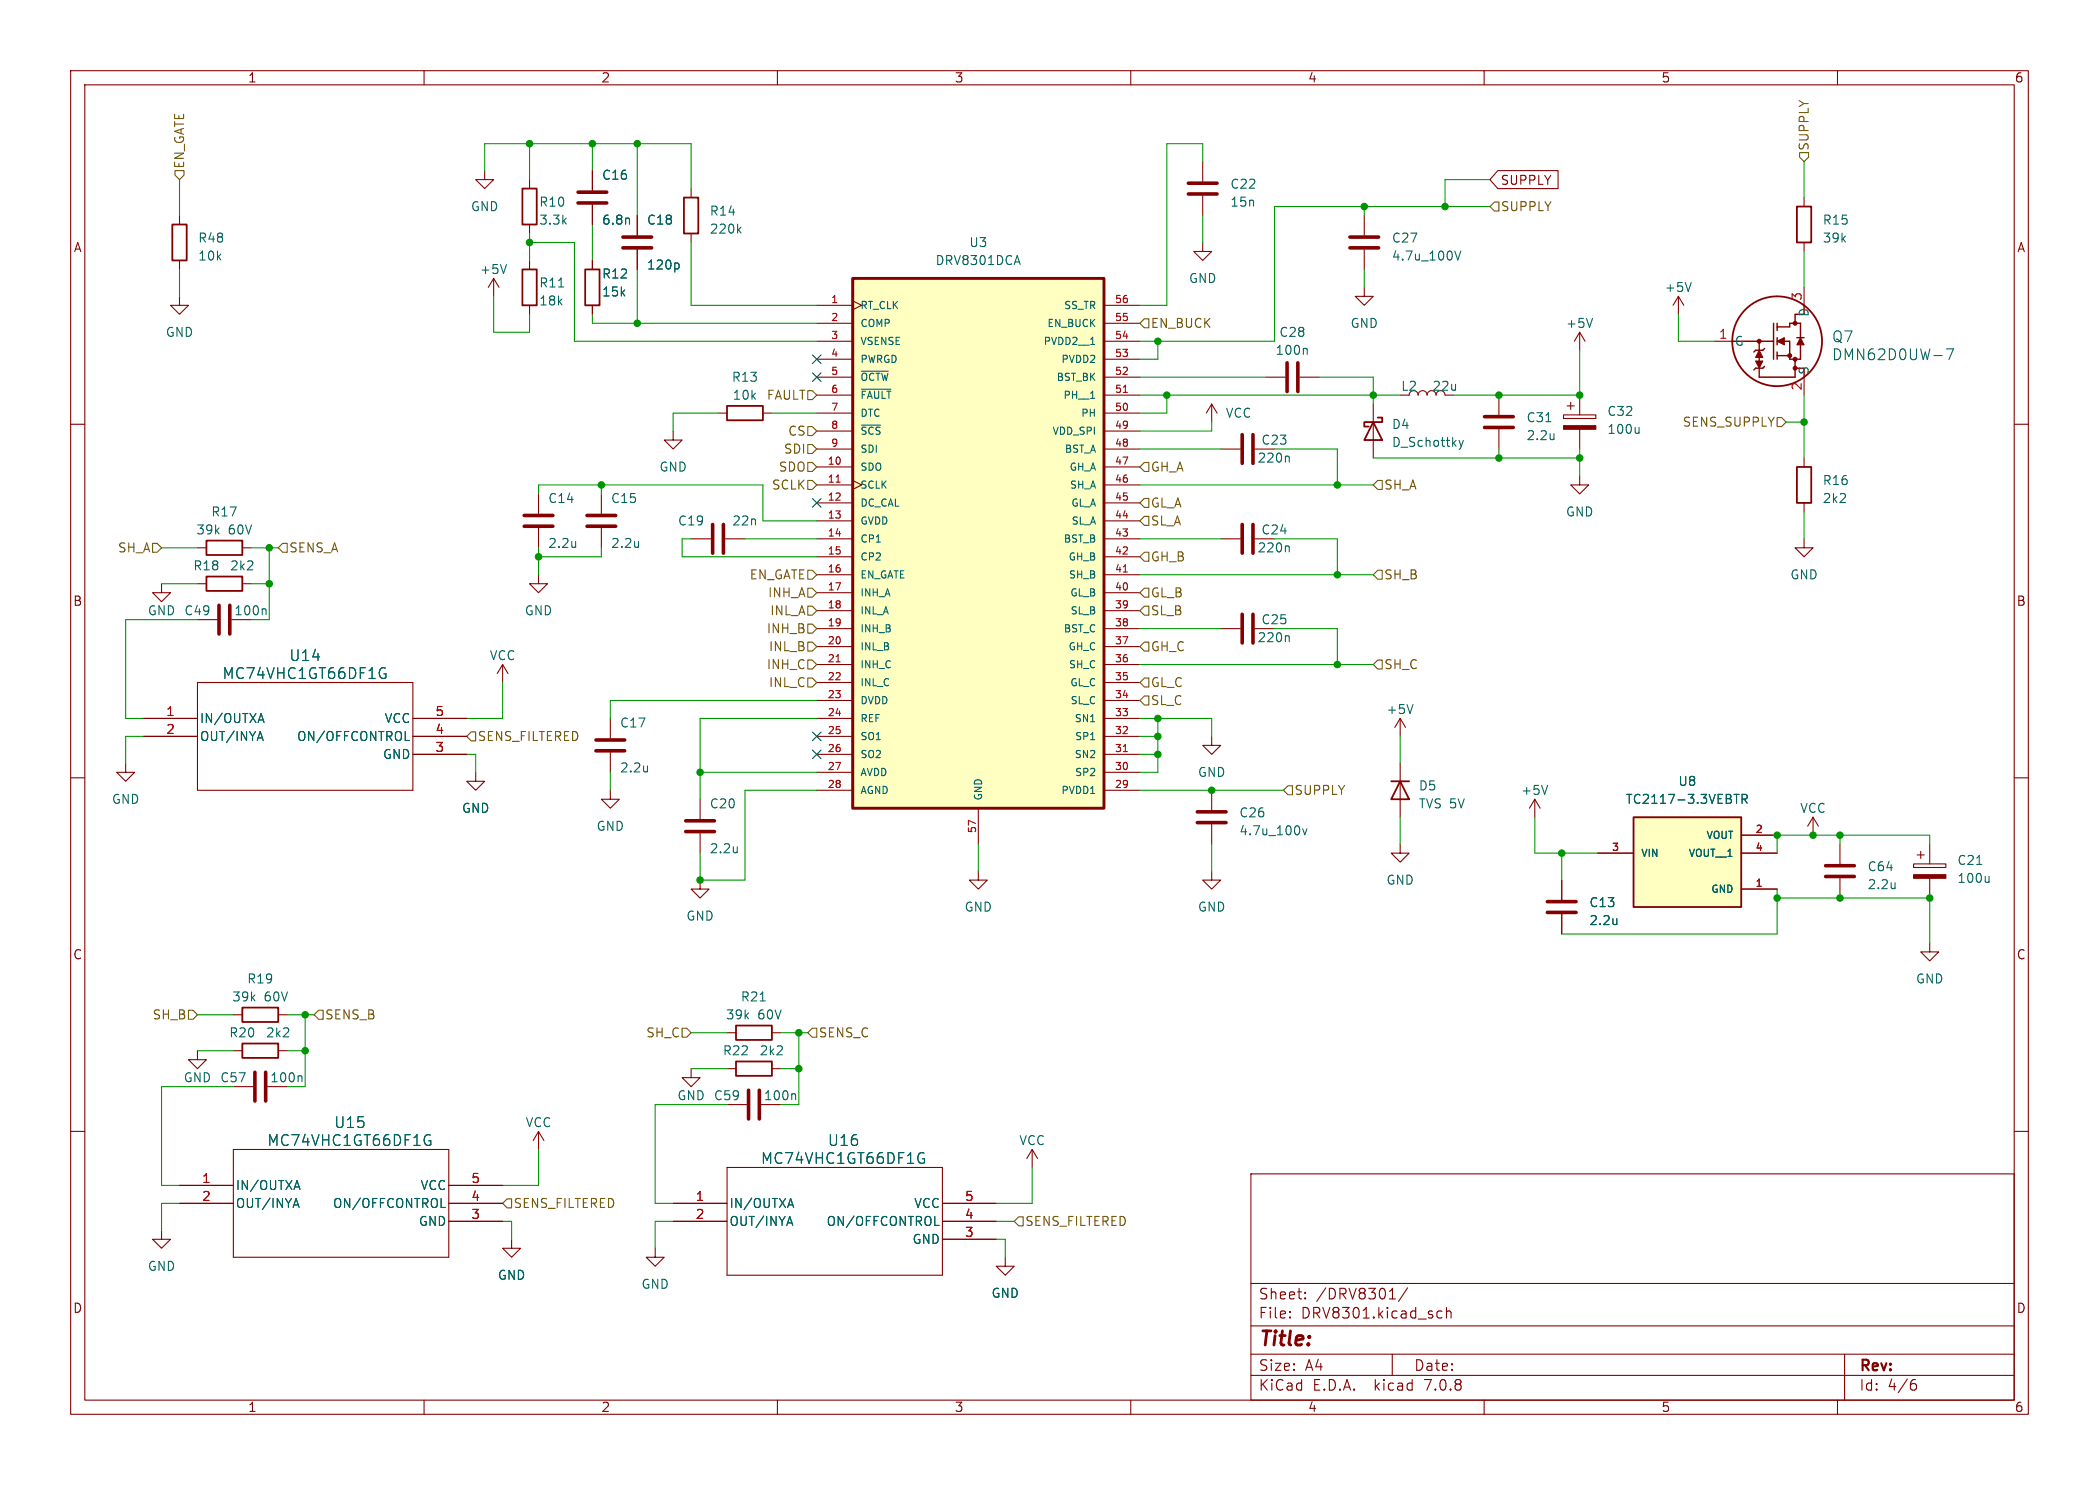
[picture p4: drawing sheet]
<svg xmlns="http://www.w3.org/2000/svg" width="297mm" height="210mm" viewBox="0 0 297 210" stroke-linecap="round" stroke-linejoin="round" font-family="sans-serif">
<g fill="none" stroke="#840000" stroke-width=".15">
<path d="M10 10h277v190h-277zM12 12h273v186h-273zM60 10v2M110 10v2M160 10v2M210 10v2M260 10v2M25.4 30.5v1.3M25.4 36.8v1.3M68.6 24.1v1.3h1.2l-1.2 1.3-1.3-1.3h1.3M69.8 39.4l-.7 1.2M69.8 39.4v2.5"/>
<path d="M69.8 39.4l.8 1.2M74.9 25.4v1.3M74.9 31.8v1.2M74.9 36.8v1.3M83.8 24.1v2.8M83.8 29v2.8M83.8 36.8v1.3M90.2 30.5v2.8M90.2 35.3v2.8M97.8 26.7v1.2M97.8 33v1.3M170.2 34.3v1.3h1.2l-1.2 1.2-1.3-1.2h1.3"/>
<path d="M170.2 22.9v2.8M170.2 27.7v2.8M193 30.5v2.8M193 35.3v2.8M211.9 24.1h8.6v2.6h-8.6l-1.1-1.3zM255.3 27.9v1.3M255.3 34.3v1.3M10 60h2M25.4 41.9v1.3h1.3l-1.3 1.3-1.3-1.3h1.3M74.9 43.2v1.3M83.8 43.2v1.3M101.6 58.4h1.3"/>
<path d="M107.9 58.4h1.3M115.6 53.3h5M115.6 43.2h5M115.6 45.7h5M115.6 48.3h5M115.6 50.8h5M115.6 58.4h5M115.6 55.9h5M120.6 42.5l1.3 .7-1.3 .6M156.2 53.3h5.1M156.2 43.2h5.1M156.2 45.7h5.1"/>
<path d="M156.2 48.3h5.1M156.2 50.8h5.1M156.2 58.4h5.1M156.2 55.9h5.1M171.4 57.2l-.7 1.2M171.4 57.2v2.5M171.4 57.2l.8 1.2M179.1 53.3h2.8M183.9 53.3h2.8M193 40.6v1.3h1.3l-1.3 1.3-1.2-1.3h1.2M194.3 57.2v7.6M200.7 55.9a.64 .64 0 0 1 .6-.7 .64 .64 0 0 1 .6 .7 .64 .64 0 0 1 .7-.7 .64 .64 0 0 1 .6 .7"/>
<path d="M212.1 55.9v2.8M221.2 58.7h4.6v.5h-4.6zM221.7 57.4h1.1M222.2 56.9v1M223.5 47l-.7 1.3M223.5 47v2.5M223.5 55.9v2.8M223.5 47l.8 1.3M237.5 41.9l-.8 1.3M237.5 41.9v2.6M237.5 41.9l.8 1.3M242.6 48.3h2.5"/>
<path d="M255.3 40.6v2.6M255.3 53.3v2.6M285 60h2M27.9 77.5h1.3M34.3 77.5h1.3M76.2 69.9v2.7M76.2 74.7v2.8M85.1 69.9v2.7M85.1 74.7v2.8M95.2 61v1.2h1.3l-1.3 1.3-1.2-1.3h1.2M97.8 76.2h2.8M102.6 76.2h2.8"/>
<path d="M115.6 66h5M115.6 68.6h5M115.6 71.1h5M115.6 73.7h5M115.6 76.2h5M115.6 78.7h5M115.6 63.5h5M115.6 61h5M120.6 67.9l1.3 .7-1.3 .6M156.2 66h5.1M156.2 68.6h5.1M156.2 71.1h5.1"/>
<path d="M156.2 73.7h5.1M156.2 76.2h5.1M156.2 78.7h5.1M156.2 63.5h5.1M156.2 61h5.1M172.7 76.2h2.8M172.7 63.5h2.8M177.5 76.2h2.8M177.5 63.5h2.8M212.1 60.7v2.8M223.5 67.3v1.3h1.3l-1.3 1.3-1.3-1.3h1.3M223.5 60.7v2.8"/>
<path d="M255.3 76.2v1.3h1.2l-1.2 1.2-1.3-1.2h1.3M255.3 64.8v1.2M255.3 71.1v1.3M22.9 82.6v1.2h1.2l-1.2 1.3-1.3-1.3h1.3M27.9 96.5h30.5v15.3h-30.5zM27.9 82.6h1.3M27.9 87.6h2.8M34.3 82.6h1.3M71.1 94l-.7 1.3M71.1 94v2.5M71.1 94l.8 1.3M76.2 81.3v1.3h1.3l-1.3 1.2-1.3-1.2h1.3"/>
<path d="M115.6 81.3h5M115.6 83.8h5M115.6 86.4h5M115.6 88.9h5M115.6 91.4h5M115.6 94h5M115.6 96.5h5M115.6 99.1h5M156.2 81.3h5.1M156.2 83.8h5.1M156.2 86.4h5.1M156.2 88.9h5.1"/>
<path d="M156.2 91.4h5.1M156.2 94h5.1M156.2 96.5h5.1M156.2 99.1h5.1M172.7 88.9h2.8M177.5 88.9h2.8M10 110h2M17.8 108v1.2h1.2l-1.2 1.3-1.3-1.3h1.3M20.3 101.6h7.6M20.3 104.1h7.6M58.4 101.6h7.6M58.4 104.1h7.6"/>
<path d="M58.4 106.7h7.6M67.3 109.2v1.3h1.3l-1.3 1.3-1.3-1.3h1.3M86.4 111.8v1.2h1.2l-1.2 1.3-1.3-1.3h1.3M86.4 101.6v2.8M86.4 106.4v2.8M99.1 113v2.8M99.1 117.9v2.8M115.6 101.6h5M115.6 104.1h5M115.6 106.7h5M115.6 109.2h5M115.6 111.8h5"/>
<path d="M138.4 114.3v5.1M156.2 101.6h5.1M156.2 104.1h5.1M156.2 106.7h5.1M156.2 109.2h5.1M156.2 111.8h5.1M171.4 104.1v1.3h1.3l-1.3 1.3-1.2-1.3h1.2M171.4 111.8v2.8M171.4 116.6v2.8M198.1 119.4v1.3h1.3l-1.3 1.2-1.3-1.2h1.3M198.1 101.6l-.7 1.3M198.1 101.6v2.5"/>
<path d="M198.1 108v7.6M198.1 101.6l.8 1.3M217.2 113l-.8 1.3M217.2 113v2.6M217.2 113l.7 1.3M246.4 118.1h5.1M256.5 115.6l-.7 1.2M256.5 115.6v2.5M256.5 115.6l.8 1.2M260.3 119.4v2.8M273 119.4v2.8M285 110h2"/>
<path d="M99.1 124.5v1.2h1.2l-1.2 1.3-1.3-1.3h1.3M138.4 123.2v1.3h1.3l-1.3 1.2-1.2-1.2h1.2M171.4 123.2v1.3h1.3l-1.3 1.2-1.2-1.2h1.2M221 124.5v2.8M221 129.3v2.8M226.1 120.7h5M246.4 125.7h5.1M246.4 120.7h5.1M260.3 124.2v2.8M270.8 122.2h4.5v.5h-4.5zM271.3 120.9h1M271.8 120.4v1"/>
<path d="M273 133.4v1.2h1.3l-1.3 1.3-1.2-1.3h1.2M273 124.2v2.8M10 160h2M27.9 148.6v1.3h1.3l-1.3 1.2-1.2-1.2h1.2M33 153.7h2.8M33 143.5h1.3M33 148.6h1.3M39.4 143.5h1.2M39.4 148.6h1.2M97.8 151.1v1.3h1.3l-1.3 1.3-1.3-1.3h1.3M102.9 146.1h1.2M102.9 151.1h1.2"/>
<path d="M102.9 156.2h2.8M109.2 146.1h1.3M109.2 151.1h1.3M285 160h2M22.9 174v1.3h1.2l-1.2 1.2-1.3-1.2h1.3M25.4 167.6h7.6M25.4 170.2h7.6M33 162.6h30.5v15.2h-30.5zM63.5 167.6h7.6M63.5 170.2h7.6M63.5 172.7h7.6M72.4 175.3v1.2h1.3l-1.3 1.3-1.3-1.3h1.3"/>
<path d="M76.2 160l-.8 1.3M76.2 160v2.6M76.2 160l.8 1.3M92.7 176.5v1.3h1.3l-1.3 1.3-1.3-1.3h1.3M95.2 170.2h7.7M95.2 172.7h7.7M102.9 165.1h30.4v15.2h-30.4zM133.3 170.2h7.7M133.3 172.7h7.7M133.3 175.3h7.7M142.2 177.8v1.3h1.3l-1.3 1.2-1.2-1.2h1.2M146 162.6l-.7 1.2"/>
<path d="M146 162.6v2.5M146 162.6l.8 1.2M177 166h108v32h-108zM60 198v2M110 198v2M160 198v2M177 194.5h108M177 191.5h108M177 187.5h108M177 181.5h108M182.5 186.3h.1l-.1 .1M182.5 186.3v.1"/>
<path d="M182.5 185.5v.1M182.5 185.5h.1l-.1 .1M184.7 183.6v.1M184.7 183.6h-.1l.1 .1M184.7 182.8v.1M184.7 182.8h-.1l.1 .1M196.6 183.7h.9M197 191.5v3M199.2 182.1l-1.3 2M203.6 185.4l.4 .1M204 186.3l-.4 .1M204.7 185.5a.37 .37 0 0 1 .6 .1v.8"/>
<path d="M204.7 184.9v1.5M210 198v2M260 198v2M261 191.5v6.5M270.6 195.7h.3l.3 .3-.1 .5-.2 .1h-.3M271 195.1l-.4 .1"/>
</g>
<g fill="none" stroke="#840000" stroke-width=".25">
<path d="M24.4 31.8h2v5h-2zM73.9 26.7h2v5.1h-2zM73.9 38.1h2v5.1h-2zM82.8 38.1h2v5.1h-2zM96.8 27.9h2v5.1h-2zM254.3 29.2h2v5.1h-2zM102.9 57.4h5v2h-5zM194.3 59.7l1.3 2.5h-2.6zM194.9 59.1h.7v.6h-2.6v.6h.7M29.2 76.5h5.1v2h-5.1zM254.3 66h2v5.1h-2zM29.2 81.5h5.1v2.1h-5.1z"/>
<path d="M196.8 110.5h2.6M198.1 110.5l1.3 2.5h-2.6zM231.1 115.6h15.3v12.7h-15.3zM34.3 142.5h5.1v2h-5.1zM34.3 147.6h5.1v2h-5.1zM104.1 145h5.1v2.1h-5.1zM104.1 150.1h5.1v2h-5.1z"/>
<circle cx="251.5" cy="48.3" r="6.3"/>
</g>
<g fill="none" stroke="#006464" stroke-width=".15">
<path d="M71.7 37.4l-.5 1.3M89 30.9l.1 .8M95.8 37.2l.3 .2v.4l-.3 .2M104.5 32.5l.4 .5M104.9 32.1l-.5 .5M143.9 36.1l.5 1.3M205.9 35.5l.4 1.3 .4-1.3M239.3 39.9l-.4 1.3M79 40.6h.8M121.9 52.5h3.8M121.9 55h4.2M154.3 56.3h.6"/>
<path d="M154.3 48.7h.6M184.8 49.3l.2 .1v.7M218.7 59.6h.8M225.3 45l-.4 1.3M275.4 49.3h1l-.6 1.6M81.5 76.6v.8M81.5 77.3l-.1 .1M90.3 76.6v.8M90.3 77.3v.1M121.9 60.1h2.7M182.2 77.2l.2 .2v.6M182.2 64.5l.2 .2v.6"/>
<path d="M206.5 62.3l.3 .8M206.8 63.1l-.2 .3-.1 .2M207.1 62.3l-.3 .8M219.9 61.3v.9M219.9 62.1h-.1M231.9 60.4v.9M231.9 61.2l-.2 .1M37.5 86.1l.1 .2v.6M54.2 94.4l.3 .1M54.3 95.3h.3v.5l-.4 .1M182.2 89.9l.2 .2v.6M199.9 99.6l-.4 1.3"/>
<path d="M36.6 101.8h.6M36.8 103.4l.4 1.3M36.9 100.9l.5 1.3M57.3 104.7h.6M91.6 108.3v.9M91.6 109v.1M104.3 119.7v.9M154.3 104.6h.6M184.3 117.2l.3 .9 .3-.9M219 111.1l-.4 1.2M245.4 112.3h.7M246.5 113l.6-.1 .1-.1v-.3l-.2-.2h-.5v1.3"/>
<path d="M246.8 113l.4 .6M104.3 120.5h.1M228.8 129.9v.9M228.8 130.6l-.1 .1M268.1 124.8v.9M268.1 125.6h.1M279.7 122.2h.7M281.4 123.9v.9M281.4 124.7l-.1 .1M42.5 152.1l.2 .2v.7M107.6 141.5h.7M112.4 154.7l.2 .2v.6"/>
<path d="M41.7 167.9h.6M41.9 169.5l.4 1.3M42 166.9l.4 1.3M60.5 160.5h.4M60.7 161.3h.3v.5l-.5 .2M62.4 170.8h.6M111.6 170.4h.6M111.8 172l.4 1.3M111.9 169.5l.4 1.3M130.4 163l.3 .1M130.5 163.9h.3v.5l-.4 .1M132.3 173.3h.6"/>
</g>
<g fill="none" stroke="#840000" stroke-width=".51">
<path d="M81.8 28.7h4.1M81.8 27.2h4.1M88.1 35.1h4.1M88.1 33.5h4.1M168.1 27.4h4.1M168.1 25.9h4.1M191 35.1h4.1M191 33.5h4.1M182.1 51.3v4.1M183.6 51.3v4.1M210.1 58.9h4M74.2 74.4h4"/>
<path d="M74.2 72.9h4M83.1 74.4h4M83.1 72.9h4M100.8 74.2v4M102.4 74.2v4M175.8 61.5v4M175.8 74.2v4M177.3 61.5v4M177.3 74.2v4M210.1 60.5h4M31 85.6v4.1M32.5 85.6v4.1"/>
<path d="M175.8 86.9v4M177.3 86.9v4M84.3 106.2h4.1M84.3 104.6h4.1M97 117.6h4.1M97 116.1h4.1M169.4 116.3h4.1M169.4 114.8h4.1M218.9 129h4.1M218.9 127.5h4.1M258.3 124h4.1M258.3 122.4h4.1"/>
<path d="M36.1 151.6v4.1M37.6 151.6v4.1M105.9 154.2v4M107.4 154.2v4"/>
</g>
<g fill="#ffffc2" stroke="#ffffc2" stroke-width=".14">
<path d="M120.6 39.4h35.6v74.9h-35.6z"/>
<path d="M231.1 115.6h15.3v12.7h-15.3z"/>
</g>
<path d="M120.6 39.4h35.6v74.9h-35.6z" fill="none" stroke="#840000" stroke-width=".41"/>
<path d="M158.9 55.5h.6M118.3 68.2h.6M118.3 93.6h.6M158.9 80.9h.6M158.9 106.3h.6" fill="none" stroke="#a90000" stroke-width=".15"/>
<g fill="#840000" stroke="#840000" stroke-width=".15">
<path d="M221.2 60.2h4.6v.5h-4.6z"/>
<path d="M270.8 123.7h4.5v.5h-4.5z"/>
<path d="M248.4 51.1h1l-.5 1z"/>
<path d="M248.9 49.5l.5 1h-1z"/>
<path d="M251.5 48.3l1-.5v1z"/>
<path d="M254.8 47.8l.5 1h-1z"/>
</g>
<g fill="none" stroke="#840000" stroke-width=".2">
<path d="M245.1 48.3h5.9M248.9 48.3v1.2M248.9 50.5v.6M249.7 51.8l-.3 .3h-1l-.2 .2M249.7 49.3l-.3 .2h-1l-.2 .3M251 45.7v5.1M251.5 45.7v1M251.5 47.8v1M251.5 49.8v1M251.5 50.3h1.7M251.5 46.2h1.7v-.5h1.6v2.1M252.5 48.3h.7v2.5h1.6v-2"/>
<path d="M254 50.8v2.5h-5.1v-1.2M254 52.1h1.3M254.3 47.8h1M255.3 44.5h-1.3v1.2"/>
</g>
<g fill="#840000" stroke="#840000" stroke-width=".14">
<circle cx="248.9" cy="48.3" r=".28"/>
<circle cx="253.2" cy="50.3" r=".28"/>
<circle cx="254" cy="52.1" r=".28"/>
<circle cx="254" cy="50.8" r=".28"/>
<circle cx="254" cy="45.7" r=".28"/>
</g>
<g fill="none" stroke="#725600" stroke-width=".15">
<path d="M24.8 24.1h1.2v.7l-.6 .6-.6-.6zM211.5 28.6h.6v1.2h-.6l-.7-.6zM254.6 21.6h1.3v.6l-.6 .7-.7-.7zM114.3 55.2h.6l.7 .7-.7 .6h-.6zM161.9 45.1h.7v1.3h-.7l-.6-.7zM251.5 59.1h.6l.6 .6-.6 .6h-.6zM21.6 76.8h.6l.7 .7-.7 .6h-.6zM39.4 77.5l.6-.7h.6v1.3h-.6zM114.3 67.9h.6l.7 .7-.7 .6h-.6zM114.3 65.4h.6l.7 .6-.7 .7h-.6zM114.3 62.9h.6l.7 .6-.7 .6h-.6zM114.3 60.3h.6l.7 .7-.7 .6h-.6z"/>
<path d="M161.9 65.4h.7v1.3h-.7l-.6-.7zM161.9 70.5h.7v1.3h-.7l-.6-.7zM161.9 73h.7v1.3h-.7l-.6-.6zM161.9 78.1h.7v1.3h-.7l-.6-.7zM194.9 67.9h.7v1.3h-.7l-.6-.6zM114.3 88.3h.6l.7 .6-.7 .6h-.6zM114.3 95.9h.6l.7 .6-.7 .7h-.6zM114.3 90.8h.6l.7 .6-.7 .7h-.6zM114.3 93.3h.6l.7 .7-.7 .6h-.6zM114.3 83.2h.6l.7 .6-.7 .7h-.6zM114.3 85.7h.6l.7 .7-.7 .6h-.6zM114.3 80.6h.6l.7 .7-.7 .6h-.6z"/>
<path d="M161.9 98.4h.7v1.3h-.7l-.6-.6zM161.9 95.9h.7v1.3h-.7l-.6-.7zM161.9 83.2h.7v1.3h-.7l-.6-.7zM161.9 90.8h.7v1.3h-.7l-.6-.7zM161.9 85.7h.7v1.3h-.7l-.6-.6zM194.9 80.6h.7v1.3h-.7l-.6-.6zM194.9 93.3h.7v1.3h-.7l-.6-.6zM66.7 103.5h.6v1.3h-.6l-.7-.7zM182.2 111.1h.7v1.3h-.7l-.6-.6zM26.7 142.9h.6l.6 .6-.6 .6h-.6zM45.1 142.9h.6v1.2h-.6l-.7-.6zM96.5 145.4h.7l.6 .7-.6 .6h-.7z"/>
<path d="M114.9 145.4h.7v1.3h-.7l-.6-.6zM71.1 170.2l.7-.7h.6v1.3h-.6zM144.1 172.1h.7v1.3h-.7l-.6-.7z"/>
</g>
<g fill="none" stroke="#009600" stroke-width=".15">
<path d="M25.4 25.4v5.1M25.4 38.1v3.8M68.6 24.1v-3.8h29.2v6.4M74.9 20.3v5.1M74.9 33v3.8M74.9 34.3h6.4v14h34.3M83.8 20.3v3.8M83.8 31.8v5M90.2 20.3v10.2M90.2 38.1v7.6M97.8 34.3v8.9h17.8M170.2 22.9v-2.6h-5.1v22.9h-3.8"/>
<path d="M170.2 30.5v3.8M193 29.2v1.3M193 38.1v2.5M210.8 29.2h-30.5v19.1h-19M210.8 25.4h-6.3v3.8M255.3 22.9v5M255.3 35.6v5M69.8 41.9v5.1h5.1v-2.5M83.8 44.5v1.2h31.8M101.6 58.4h-6.4v2.6M109.2 58.4h6.4M161.3 55.9h36.8"/>
<path d="M161.3 53.3h17.8M163.8 48.3v2.5h-2.5M165.1 55.9v2.5h-3.8M171.4 59.7v1.3h-10.1M186.7 53.3h7.6v3.9M223.5 49.5v6.4h-17.8M237.5 44.5v3.8h5.1M252.7 59.7h2.6M255.3 55.9v8.9M22.9 77.5h5M35.6 77.5h3.8M38.1 77.5v10.1h-2.5"/>
<path d="M76.2 69.9v-1.3h31.7v5.1h7.7M76.2 77.5v3.8M85.1 77.5v1.2h-8.9M85.1 68.6v1.3M97.8 76.2h-1.3v2.5h19.1M105.4 76.2h10.2M161.3 68.6h33M161.3 76.2h11.4M161.3 63.5h11.4M180.3 76.2h8.9v5.1M180.3 63.5h8.9v5.1M194.3 64.8h29.2"/>
<path d="M212.1 63.5v1.3M223.5 63.5v3.8M255.3 72.4v3.8M22.9 82.6h5M27.9 87.6h-10.1v14h2.5M35.6 82.6h2.5M71.1 96.5v5.1h-5.1M115.6 99.1h-29.2v2.5M161.3 81.3h33M161.3 88.9h11.4M161.3 94h33M180.3 88.9h8.9v5.1"/>
<path d="M20.3 104.1h-2.5v3.9M66 106.7h1.3v2.5M86.4 109.2v2.6M99.1 109.2h16.5M115.6 101.6h-16.5v11.4M115.6 111.8h-10.2v12.7h-6.3v-3.8M138.4 119.4v3.8M161.3 111.8h20.3M161.3 101.6h10.1v2.5M161.3 104.1h2.5M161.3 106.7h2.5M163.8 101.6v7.6h-2.5"/>
<path d="M171.4 119.4v3.8M198.1 104.1v3.9M198.1 115.6v3.8M217.2 115.6v5.1h8.9M260.3 118.1v1.3M273 119.4v-1.3h-21.5v2.6M221 120.7v3.8M251.5 125.7v6.4h-30.5M251.5 127h21.5v6.4M27.9 143.5h5.1M27.9 148.6h5.1M33 153.7h-10.1v13.9h2.5"/>
<path d="M40.6 143.5h3.8M40.6 148.6h2.6M43.2 143.5v10.2h-2.6M97.8 146.1h5.1M97.8 151.1h5.1M102.9 156.2h-10.2v14h2.5M110.5 146.1h3.8M110.5 151.1h2.5M113 146.1v10.1h-2.5M25.4 170.2h-2.5v3.8M71.1 172.7h1.3v2.6M76.2 162.6v5h-5.1"/>
<path d="M95.2 172.7h-2.5v3.8M141 175.3h1.2v2.5M141 172.7h2.5M146 165.1v5.1h-5"/>
</g>
<path d="M115 50.2l1.2 1.2M115 52.7l1.2 1.2M116.2 50.2l-1.2 1.2M116.2 52.7l-1.2 1.2M115 70.5l1.2 1.2M116.2 70.5l-1.2 1.2M115 103.5l1.2 1.2M115 106.1l1.2 1.2M116.2 103.5l-1.2 1.2M116.2 106.1l-1.2 1.2" fill="none" stroke="#000084" stroke-width=".15"/>
<g fill="#009600" stroke="#009600" stroke-width=".15">
<circle cx="43.2" cy="148.6" r=".46"/>
<circle cx="43.2" cy="143.5" r=".46"/>
<circle cx="99.1" cy="109.2" r=".46"/>
<circle cx="90.2" cy="45.7" r=".46"/>
<circle cx="85.1" cy="68.6" r=".46"/>
<circle cx="99.1" cy="124.5" r=".46"/>
<circle cx="113" cy="151.1" r=".46"/>
<circle cx="113" cy="146.1" r=".46"/>
<circle cx="74.9" cy="20.3" r=".46"/>
<circle cx="90.2" cy="20.3" r=".46"/>
<circle cx="83.8" cy="20.3" r=".46"/>
<circle cx="74.9" cy="34.3" r=".46"/>
<circle cx="76.2" cy="78.7" r=".46"/>
<circle cx="38.1" cy="77.5" r=".46"/>
<circle cx="38.1" cy="82.6" r=".46"/>
<circle cx="163.8" cy="106.7" r=".46"/>
<circle cx="163.8" cy="104.1" r=".46"/>
<circle cx="163.8" cy="101.6" r=".46"/>
<circle cx="256.5" cy="118.1" r=".46"/>
<circle cx="260.3" cy="118.1" r=".46"/>
<circle cx="251.5" cy="118.1" r=".46"/>
<circle cx="255.3" cy="59.7" r=".46"/>
<circle cx="212.1" cy="64.8" r=".46"/>
<circle cx="212.1" cy="55.9" r=".46"/>
<circle cx="223.5" cy="64.8" r=".46"/>
<circle cx="260.3" cy="127" r=".46"/>
<circle cx="251.5" cy="127" r=".46"/>
<circle cx="221" cy="120.7" r=".46"/>
<circle cx="273" cy="127" r=".46"/>
<circle cx="189.2" cy="81.3" r=".46"/>
<circle cx="189.2" cy="68.6" r=".46"/>
<circle cx="193" cy="29.2" r=".46"/>
<circle cx="204.5" cy="29.2" r=".46"/>
<circle cx="194.3" cy="55.9" r=".46"/>
<circle cx="223.5" cy="55.9" r=".46"/>
<circle cx="165.1" cy="55.9" r=".46"/>
<circle cx="163.8" cy="48.3" r=".46"/>
<circle cx="171.4" cy="111.8" r=".46"/>
<circle cx="189.2" cy="94" r=".46"/>
</g>
<text font-size="2.8" fill="#840000" x="178" y="190.9">Title:</text>
<g font-size="2.1" fill="#006464">
<text x="259.1" y="51.2">DMN62D0UW-7</text>
<text x="259.1" y="48.6">Q7</text>
<text x="40.9" y="93.7">U14</text>
<text x="31.4" y="96.2">MC74VHC1GT66DF1G</text>
<text x="47.2" y="159.7">U15</text>
<text x="37.7" y="162.3">MC74VHC1GT66DF1G</text>
<text x="107.6" y="164.8">MC74VHC1GT66DF1G</text>
<text x="117.1" y="162.3">U16</text>
</g>
<g font-size="2.1" fill="#840000">
<text x="178" y="184">Sheet:</text>
<text x="186.2" y="184">/DRV8301/</text>
<text x="178" y="186.7">File:</text>
<text x="184.1" y="186.7">DRV8301.kicad_sch</text>
<text x="178" y="196.9">KiCad</text>
<text x="178" y="194.1">Size:</text>
<text x="184.7" y="194.1">A4</text>
<text x="185.7" y="196.9">E.D.A.</text>
<text x="194.6" y="196.9">kicad</text>
<text x="200" y="194.1">Date:</text>
<text x="201.8" y="196.9">7.0.8</text>
<text x="263" y="194.3">Rev:</text>
<text x="263" y="196.9">Id:</text>
<text x="267.1" y="196.9">4/6</text>
</g>
<g font-size="1.8" fill="#840000">
<text x="35" y="11.9">1</text>
<text x="85" y="11.9">2</text>
<text x="135" y="11.9">3</text>
<text x="185" y="11.9">4</text>
<text x="235" y="11.9">5</text>
<text x="285" y="11.9">6</text>
<text x="212.2" y="26.4">SUPPLY</text>
<text x="10.3" y="35.9">A</text>
<text x="285.3" y="35.9">A</text>
<text x="10.3" y="85.9">B</text>
<text x="285.3" y="85.9">B</text>
<text x="10.3" y="135.9">C</text>
<text x="285.3" y="135.9">C</text>
<text x="10.3" y="185.9">D</text>
<text x="285.3" y="185.9">D</text>
<text x="35" y="199.9">1</text>
<text x="85" y="199.9">2</text>
<text x="135" y="199.9">3</text>
<text x="185" y="199.9">4</text>
<text x="235" y="199.9">5</text>
<text x="285" y="199.9">6</text>
</g>
<g font-size="1.8" fill="#725600">
<text x="26.3" y="23.9" transform="rotate(-90 26.3 23.9)">EN_GATE</text>
<text x="256.1" y="21.4" transform="rotate(-90 256.1 21.4)">SUPPLY</text>
<text x="212.3" y="30.1">SUPPLY</text>
<text x="162.8" y="46.6">EN_BUCK</text>
<text x="108.4" y="56.7">FAULT</text>
<text x="110.8" y="64.4">SDI</text>
<text x="111.4" y="61.8">CS</text>
<text x="238" y="60.6">SENS_SUPPLY</text>
<text x="109.1" y="69.4">SCLK</text>
<text x="110.1" y="66.9">SDO</text>
<text x="162.8" y="66.9">GH_A</text>
<text x="162.8" y="72">GL_A</text>
<text x="195.8" y="69.4">SH_A</text>
<text x="162.8" y="74.5">SL_A</text>
<text x="16.6" y="78.3">SH_A</text>
<text x="40.8" y="78.3">SENS_A</text>
<text x="106" y="82.1">EN_GATE</text>
<text x="162.8" y="79.6">GH_B</text>
<text x="195.8" y="82.1">SH_B</text>
<text x="108.4" y="89.8">INH_B</text>
<text x="108.6" y="84.7">INH_A</text>
<text x="108.9" y="87.2">INL_A</text>
<text x="162.8" y="84.7">GL_B</text>
<text x="162.8" y="87.2">SL_B</text>
<text x="108.4" y="94.8">INH_C</text>
<text x="108.7" y="92.3">INL_B</text>
<text x="162.8" y="92.3">GH_C</text>
<text x="195.8" y="94.8">SH_C</text>
<text x="108.7" y="97.4">INL_C</text>
<text x="162.8" y="99.9">SL_C</text>
<text x="162.8" y="97.4">GL_C</text>
<text x="67.5" y="105">SENS_FILTERED</text>
<text x="183.1" y="112.6">SUPPLY</text>
<text x="21.5" y="144.4">SH_B</text>
<text x="45.9" y="144.4">SENS_B</text>
<text x="91.3" y="146.9">SH_C</text>
<text x="115.8" y="146.9">SENS_C</text>
<text x="72.6" y="171">SENS_FILTERED</text>
<text x="145" y="173.6">SENS_FILTERED</text>
</g>
<g font-size="1.8" fill="#006464">
<text x="76.2" y="29.4">R10</text>
<text x="85.1" y="25.6">C16</text>
<text x="174" y="26.9">C22</text>
<text x="174" y="29.4">15n</text>
<text x="27.9" y="34.5">R48</text>
<text x="66.5" y="30.1">GND</text>
<text x="76.2" y="32">3.3k</text>
<text x="85.1" y="32">6.8n</text>
<text x="91.4" y="32">C18</text>
<text x="100.3" y="30.7">R14</text>
<text x="100.3" y="33.2">220k</text>
<text x="137.1" y="35.2">U3</text>
<text x="196.9" y="34.5">C27</text>
<text x="257.8" y="32">R15</text>
<text x="257.8" y="34.5">39k</text>
<text x="27.9" y="37.1">10k</text>
<text x="67.8" y="39">+5V</text>
<text x="76.2" y="40.9">R11</text>
<text x="85.1" y="39.6">R12</text>
<text x="91.4" y="38.3">120p</text>
<text x="132.3" y="37.7">DRV8301DCA</text>
<text x="168.1" y="40.2">GND</text>
<text x="196.9" y="37.1">4.7u_100V</text>
<text x="235.5" y="41.5">+5V</text>
<text x="23.4" y="47.9">GND</text>
<text x="76.2" y="43.4">18k</text>
<text x="85.1" y="42.1">15k</text>
<text x="180.9" y="47.9">C28</text>
<text x="191" y="46.6">GND</text>
<text x="221.5" y="46.6">+5V</text>
<text x="256.1" y="44.9" transform="rotate(-90 256.1 44.9)">D</text>
<text x="180.4" y="50.4">100n</text>
<text x="245.4" y="49.1">G</text>
<text x="256.1" y="53.1" transform="rotate(-90 256.1 53.1)">S</text>
<text x="103.5" y="54.2">R13</text>
<text x="103.6" y="56.7">10k</text>
<text x="173.3" y="59.3">VCC</text>
<text x="198.2" y="55.5">L2</text>
<text x="202.6" y="55.5">22u</text>
<text x="215.9" y="59.9">C31</text>
<text x="227.3" y="59">C32</text>
<text x="177.8" y="65.6">220n</text>
<text x="178.4" y="63.1">C23</text>
<text x="196.9" y="60.9">D4</text>
<text x="196.9" y="63.4">D_Schottky</text>
<text x="215.9" y="62.5">2.2u</text>
<text x="227.3" y="61.6">100u</text>
<text x="77.5" y="71.3">C14</text>
<text x="86.4" y="71.3">C15</text>
<text x="93.2" y="66.9">GND</text>
<text x="257.8" y="68.8">R16</text>
<text x="257.8" y="71.3">2k2</text>
<text x="27.7" y="75.8">39k</text>
<text x="29.8" y="73.3">R17</text>
<text x="32.3" y="75.8">60V</text>
<text x="77.5" y="77.7">2.2u</text>
<text x="86.4" y="77.7">2.2u</text>
<text x="95.8" y="74.5">C19</text>
<text x="103.5" y="74.5">22n</text>
<text x="178.4" y="75.8">C24</text>
<text x="221.5" y="73.3">GND</text>
<text x="27.3" y="80.9">R18</text>
<text x="32.5" y="80.9">2k2</text>
<text x="177.8" y="78.3">220n</text>
<text x="253.2" y="82.1">GND</text>
<text x="20.8" y="87.2">GND</text>
<text x="26" y="87.2">C49</text>
<text x="33.1" y="87.2">100n</text>
<text x="74.2" y="87.2">GND</text>
<text x="178.4" y="88.5">C25</text>
<text x="69.2" y="93.6">VCC</text>
<text x="177.8" y="91">220n</text>
<text x="196.1" y="101.2">+5V</text>
<text x="28.2" y="102.5">IN/OUTXA</text>
<text x="28.2" y="105">OUT/INYA</text>
<text x="41.9" y="105">ON/OFFCONTROL</text>
<text x="54.1" y="107.5">GND</text>
<text x="54.3" y="102.5">VCC</text>
<text x="87.6" y="103.1">C17</text>
<text x="15.7" y="113.9">GND</text>
<text x="87.6" y="109.4">2.2u</text>
<text x="169.4" y="110.1">GND</text>
<text x="200.7" y="112">D5</text>
<text x="215.1" y="112.6">+5V</text>
<text x="230" y="113.9">TC2117-3.3VEBTR</text>
<text x="237.4" y="111.4">U8</text>
<text x="65.3" y="115.2">GND</text>
<text x="84.3" y="117.7">GND</text>
<text x="100.3" y="114.5">C20</text>
<text x="175.3" y="118.3">4.7u_100v</text>
<text x="175.3" y="115.8">C26</text>
<text x="200.7" y="114.5">TVS 5V</text>
<text x="254.6" y="115.2">VCC</text>
<text x="100.3" y="120.9">2.2u</text>
<text x="196.1" y="125.3">GND</text>
<text x="264.2" y="123.4">C64</text>
<text x="264.2" y="126">2.2u</text>
<text x="276.9" y="122.5">C21</text>
<text x="276.9" y="125.1">100u</text>
<text x="97" y="130.4">GND</text>
<text x="136.4" y="129.1">GND</text>
<text x="169.4" y="129.1">GND</text>
<text x="224.8" y="128.5">C13</text>
<text x="224.8" y="131">2.2u</text>
<text x="32.8" y="141.8">39k</text>
<text x="34.9" y="139.3">R19</text>
<text x="37.4" y="141.8">60V</text>
<text x="104.7" y="141.8">R21</text>
<text x="271" y="139.3">GND</text>
<text x="32.3" y="146.9">R20</text>
<text x="37.5" y="146.9">2k2</text>
<text x="102.2" y="149.5">R22</text>
<text x="102.6" y="144.4">39k</text>
<text x="107.2" y="144.4">60V</text>
<text x="107.4" y="149.5">2k2</text>
<text x="25.9" y="153.3">GND</text>
<text x="31.1" y="153.3">C57</text>
<text x="38.1" y="153.3">100n</text>
<text x="95.8" y="155.8">GND</text>
<text x="100.9" y="155.8">C59</text>
<text x="108" y="155.8">100n</text>
<text x="74.3" y="159.6">VCC</text>
<text x="144.1" y="162.2">VCC</text>
<text x="33.3" y="168.5">IN/OUTXA</text>
<text x="33.3" y="171">OUT/INYA</text>
<text x="47" y="171">ON/OFFCONTROL</text>
<text x="59.2" y="173.6">GND</text>
<text x="59.4" y="168.5">VCC</text>
<text x="103.1" y="171">IN/OUTXA</text>
<text x="103.1" y="173.6">OUT/INYA</text>
<text x="116.9" y="173.6">ON/OFFCONTROL</text>
<text x="129.3" y="171">VCC</text>
<text x="20.8" y="179.9">GND</text>
<text x="129" y="176.1">GND</text>
<text x="70.4" y="181.2">GND</text>
<text x="90.7" y="182.5">GND</text>
<text x="140.2" y="183.7">GND</text>
</g>
<g font-size="1.8" fill="#a90000">
<text x="255" y="42.6" transform="rotate(-90 255 42.6)">3</text>
<text x="243.1" y="48">1</text>
<text x="255" y="55.3" transform="rotate(-90 255 55.3)">2</text>
<text x="23.4" y="101.3">1</text>
<text x="61.5" y="101.3">5</text>
<text x="23.4" y="103.9">2</text>
<text x="61.5" y="106.4">3</text>
<text x="61.5" y="103.9">4</text>
<text x="28.5" y="167.4">1</text>
<text x="66.6" y="167.4">5</text>
<text x="28.5" y="169.9">2</text>
<text x="66.6" y="172.5">3</text>
<text x="66.6" y="169.9">4</text>
<text x="98.4" y="169.9">1</text>
<text x="98.4" y="172.5">2</text>
<text x="136.5" y="172.5">4</text>
<text x="136.5" y="169.9">5</text>
<text x="136.5" y="175">3</text>
</g>
<g font-size="1.4" fill="#a90000">
<text x="117.5" y="42.9">1</text>
<text x="117.5" y="45.5">2</text>
<text x="157.7" y="45.5">55</text>
<text x="157.7" y="42.9">56</text>
<text x="117.5" y="48">3</text>
<text x="117.5" y="50.5">4</text>
<text x="117.5" y="53.1">5</text>
<text x="157.7" y="53.1">52</text>
<text x="157.7" y="50.5">53</text>
<text x="157.7" y="48">54</text>
<text x="117.5" y="55.6">6</text>
<text x="117.5" y="58.2">7</text>
<text x="157.7" y="58.2">50</text>
<text x="157.7" y="55.6">51</text>
<text x="117" y="65.8">10</text>
<text x="117.5" y="60.7">8</text>
<text x="117.5" y="63.2">9</text>
<text x="157.7" y="65.8">47</text>
<text x="157.7" y="63.2">48</text>
<text x="157.7" y="60.7">49</text>
<text x="117" y="68.3">11</text>
<text x="117" y="70.9">12</text>
<text x="157.7" y="70.9">45</text>
<text x="157.7" y="68.3">46</text>
<text x="117" y="73.4">13</text>
<text x="117" y="75.9">14</text>
<text x="157.7" y="75.9">43</text>
<text x="157.7" y="73.4">44</text>
<text x="117" y="78.5">15</text>
<text x="117" y="81">16</text>
<text x="117" y="83.6">17</text>
<text x="157.7" y="83.6">40</text>
<text x="157.7" y="81">41</text>
<text x="157.7" y="78.5">42</text>
<text x="117" y="86.1">18</text>
<text x="117" y="88.6">19</text>
<text x="157.7" y="88.6">38</text>
<text x="157.7" y="86.1">39</text>
<text x="117" y="91.2">20</text>
<text x="117" y="93.7">21</text>
<text x="157.7" y="93.7">36</text>
<text x="157.7" y="91.2">37</text>
<text x="117" y="96.3">22</text>
<text x="117" y="98.8">23</text>
<text x="117" y="101.3">24</text>
<text x="157.7" y="101.3">33</text>
<text x="157.7" y="98.8">34</text>
<text x="157.7" y="96.3">35</text>
<text x="117" y="103.9">25</text>
<text x="117" y="106.4">26</text>
<text x="157.7" y="106.4">31</text>
<text x="157.7" y="103.9">32</text>
<text x="117" y="109">27</text>
<text x="117" y="111.5">28</text>
<text x="157.7" y="111.5">29</text>
<text x="157.7" y="109">30</text>
<text x="138.2" y="117.9" transform="rotate(-90 138.2 117.9)">57</text>
<text x="248.3" y="117.9">2</text>
<text x="228" y="120.4">3</text>
<text x="248.3" y="125.5">1</text>
<text x="248.3" y="120.4">4</text>
</g>
<g font-size="1.4" fill="#006464">
<text x="121.7" y="43.9">RT_CLK</text>
<text x="121.7" y="46.5">COMP</text>
<text x="148.1" y="46.5">EN_BUCK</text>
<text x="150.4" y="43.9">SS_TR</text>
<text x="121.7" y="49">VSENSE</text>
<text x="121.7" y="51.5">PWRGD</text>
<text x="147.5" y="49">PVDD2__1</text>
<text x="150.1" y="51.5">PVDD2</text>
<text x="121.7" y="54.1">~{OCTW}</text>
<text x="121.7" y="56.6">~{FAULT}</text>
<text x="121.7" y="59.2">DTC</text>
<text x="149.4" y="54.1">BST_BK</text>
<text x="150.3" y="56.6">PH__1</text>
<text x="152.9" y="59.2">PH</text>
<text x="121.7" y="61.7">~{SCS}</text>
<text x="121.7" y="64.2">SDI</text>
<text x="148.8" y="61.7">VDD_SPI</text>
<text x="150.5" y="64.2">BST_A</text>
<text x="121.7" y="66.8">SDO</text>
<text x="121.7" y="69.3">SCLK</text>
<text x="121.7" y="71.9">DC_CAL</text>
<text x="151.2" y="66.8">GH_A</text>
<text x="151.3" y="69.3">SH_A</text>
<text x="151.5" y="71.9">GL_A</text>
<text x="121.7" y="74.4">GVDD</text>
<text x="121.7" y="76.9">CP1</text>
<text x="150.4" y="76.9">BST_B</text>
<text x="151.5" y="74.4">SL_A</text>
<text x="121.7" y="79.5">CP2</text>
<text x="121.7" y="82">EN_GATE</text>
<text x="151.1" y="79.5">GH_B</text>
<text x="151.1" y="82">SH_B</text>
<text x="121.7" y="84.6">INH_A</text>
<text x="121.7" y="87.1">INL_A</text>
<text x="121.7" y="89.6">INH_B</text>
<text x="150.4" y="89.6">BST_C</text>
<text x="151.3" y="84.6">GL_B</text>
<text x="151.4" y="87.1">SL_B</text>
<text x="121.7" y="92.2">INL_B</text>
<text x="121.7" y="94.7">INH_C</text>
<text x="151.1" y="92.2">GH_C</text>
<text x="151.1" y="94.7">SH_C</text>
<text x="121.7" y="97.3">INL_C</text>
<text x="121.7" y="99.8">DVDD</text>
<text x="151.3" y="97.3">GL_C</text>
<text x="151.4" y="99.8">SL_C</text>
<text x="121.7" y="102.3">REF</text>
<text x="121.7" y="104.9">SO1</text>
<text x="121.7" y="107.4">SO2</text>
<text x="151.9" y="107.4">SN2</text>
<text x="151.9" y="102.3">SN1</text>
<text x="152" y="104.9">SP1</text>
<text x="121.7" y="110">AVDD</text>
<text x="121.7" y="112.5">AGND</text>
<text x="139.2" y="113.3" transform="rotate(-90 139.2 113.3)">GND</text>
<text x="150.1" y="112.5">PVDD1</text>
<text x="152" y="110">SP2</text>
<text x="241.3" y="118.8">VOUT</text>
<text x="232.2" y="121.4">VIN</text>
<text x="238.8" y="121.4">VOUT__1</text>
<text x="242" y="126.5">GND</text>
</g>
</svg>
